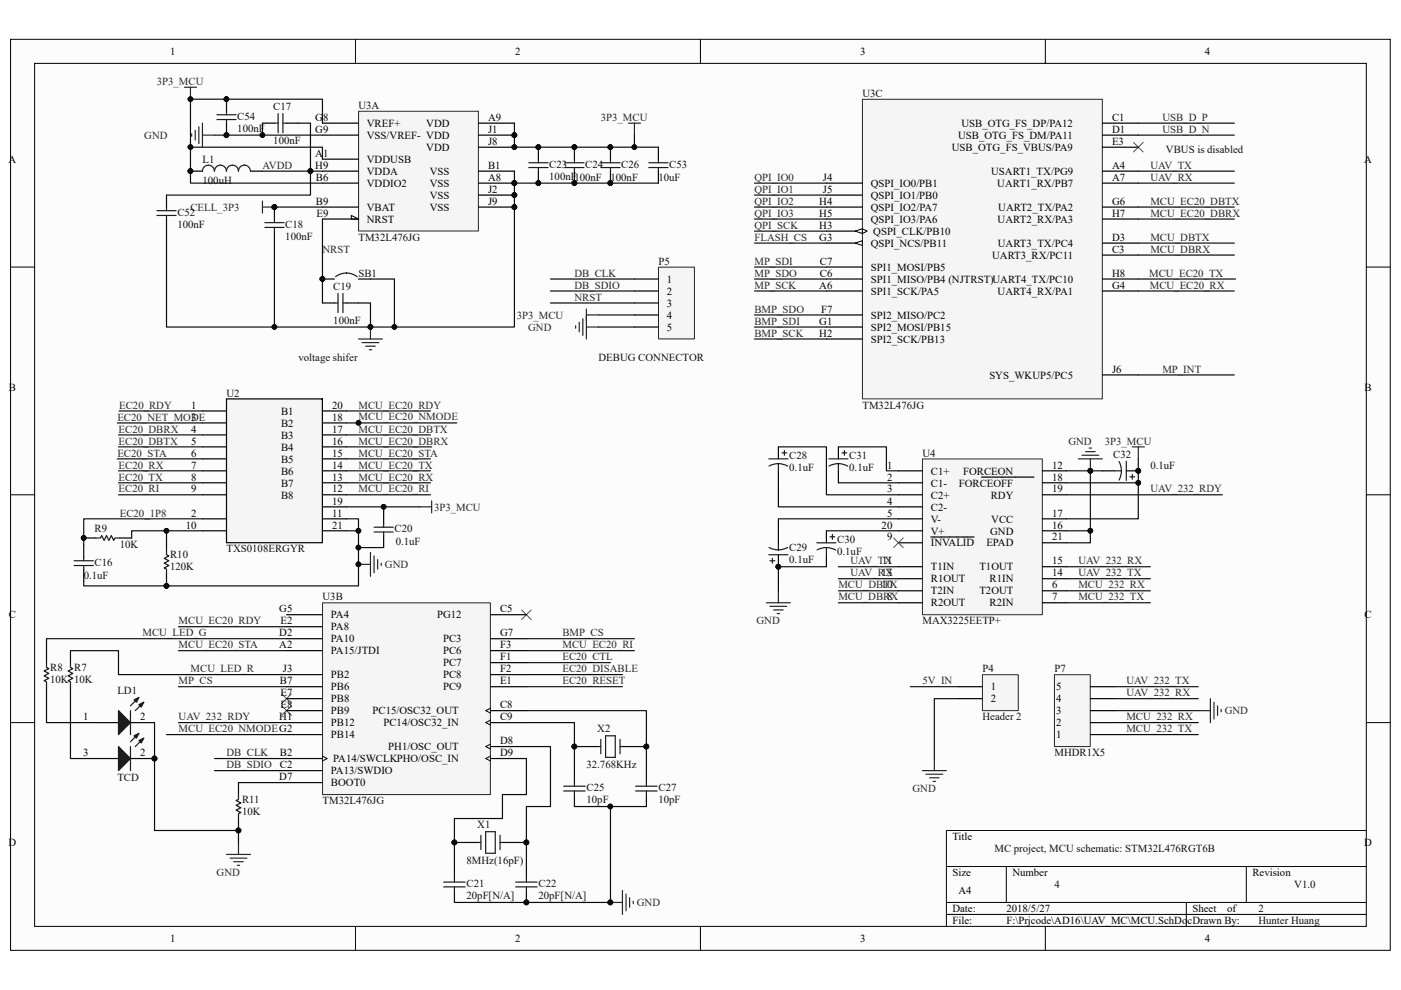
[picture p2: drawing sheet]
<svg xmlns="http://www.w3.org/2000/svg" width="297mm" height="210mm" viewBox="0 0 297 210" stroke-linecap="round" stroke-linejoin="round" font-family="sans-serif">
<path d="M2.3 8.4h292.5v193.2h-292.5z" fill="#fcfcfc"/>
<path d="M2.2 8.3h292.6v193.3h-292.6z" fill="none" stroke="#000" stroke-width=".21"/>
<path d="M7.4 13.5h282.3v183h-282.3z" fill="#fcfcfc"/>
<g fill="none" stroke="#000" stroke-width=".21">
<path d="M7.3 13.4h282.4v183.1h-282.4zM75.4 8.3v5.1M148.5 8.3v5.1M221.6 8.3v5.1M2.2 56.6h5.1M289.7 56.6h5.1M2.2 104.9h5.1M289.7 104.9h5.1M2.2 153.3h5.1M289.7 153.3h5.1M289.7 176.1h-89v20.4M75.4 196.5v5.1"/>
<path d="M148.5 196.5v5.1M200.7 183.8h89M200.7 191.4h89M200.7 194h89M213.4 183.8v7.6M221.6 196.5v5.1M251.5 191.4v5.1M264.2 183.8v7.6"/>
</g>
<g fill="none" stroke="#000" stroke-width=".25">
<path d="M40.4 36.3h2.5M53.1 36.3h2.5M55.6 26.1h2.6M60.7 26.1h2.6M58.2 43.9v2.6M58.2 49v2.6M68.4 59.2h2.5M76 59.2h2.5M68.4 64.3h2.5M73.5 64.3h2.5M17.8 114.1h2.5M17.8 115.6v2.6"/>
<path d="M25.4 114.1h2.5M35.3 114.1v2.5M17.8 120.7v2.6M35.3 121.7v2.6M121.8 158.3h5.1M132 158.3h5.1M50.6 166v2.5M50.6 173.6v2.5M96.3 178.7h5.1M106.5 178.7h5.1M121.8 163.4v2.6M121.8 168.5v2.6"/>
<path d="M137.1 163.4v2.6M137.1 168.5v2.6M96.3 183.8v2.5M96.3 188.9v2.5M111.6 183.8v2.5M111.6 188.9v2.5"/>
</g>
<g fill="none" stroke="#1c1c1c" stroke-width=".25">
<path d="M45.4 36.3a1.26 1.26 0 0 0-1.2-1.3 1.26 1.26 0 0 0-1.3 1.3M53.1 36.3a1.25 1.25 0 0 0-1.3-1.3 1.29 1.29 0 0 0-1.3 1.3 1.27 1.27 0 0 0-1.2-1.3 1.27 1.27 0 0 0-1.3 1.3 1.26 1.26 0 0 0-1.3-1.3 1.26 1.26 0 0 0-1.2 1.3M58.2 26.1h.8M59 24.1v4.1M60 24.1v4.1M60 26.1h.7M56.2 48.2h4M56.2 47.2h4M58.2 46.5v.7M58.2 48.2v.8M71.2 58.7l1.3-.7 1-.1 1.4 .3 .8 .5M70.9 64.3h.8"/>
<path d="M71.7 62.2v4.1M72.7 62.2v4.1M72.7 64.3h.8M15.7 118.9h4.1M15.7 120h4.1M17.8 118.2v.7M17.8 120v.7M20.3 114.1h1l.3-.5 .5 1 .5-1 .5 1 .5-1 .5 1 .3-.5h1M35.3 116.6v1.1l.5 .2-1 .5 1 .5-1 .5 1 .6-1 .5 .5 .2v1M126.9 158.3h.5M127.4 156.8v3.1M128.4 156.1h2v4.5h-2z"/>
<path d="M131.5 158.3h.5M131.5 156.8v3.1M50.6 168.5v1l-.5 .3 1 .5-1 .5 1 .5-1 .5 1 .5-.5 .3v1M101.4 178.7h.6M102 177.2v3M103 176.4h2v4.6h-2zM106 178.7h.5M106 177.2v3M119.5 167.8h4.6M119.5 166.8h4.6M121.8 166v.8M121.8 167.8v.7"/>
<path d="M134.8 167.8h4.5M134.8 166.8h4.5M137.1 166v.8M137.1 167.8v.7M94.1 188.1h4.5M94.1 187.1h4.5M96.3 186.3v.8M96.3 188.1v.8M109.3 188.1h4.6M109.3 187.1h4.6M111.6 186.3v.8M111.6 188.1v.8"/>
</g>
<g fill="#0e0e0e" stroke="#0e0e0e" stroke-width=".21">
<circle cx="111.6" cy="178.7" r=".49"/>
<circle cx="96.3" cy="178.7" r=".49"/>
<circle cx="129.4" cy="191.4" r=".49"/>
<circle cx="50.6" cy="176.1" r=".5"/>
<circle cx="17.7" cy="114.1" r=".49"/>
<circle cx="35.3" cy="124.3" r=".5"/>
<circle cx="76" cy="119.7" r=".5"/>
<circle cx="111.6" cy="191.4" r=".49"/>
<circle cx="78.5" cy="69.3" r=".5"/>
<circle cx="68.4" cy="59.2" r=".49"/>
<circle cx="137" cy="158.3" r=".5"/>
<circle cx="121.8" cy="158.3" r=".5"/>
<circle cx="58.2" cy="43.9" r=".49"/>
<circle cx="40.4" cy="36.3" r=".49"/>
<circle cx="40.4" cy="21" r=".49"/>
</g>
<g fill="none" stroke="#262626" stroke-width=".25">
<path d="M39.1 18.5h2.6M40.4 18.5v2.5M40.6 28.4v.5M41.4 27.6v2.1M42.2 26.9v3.6M42.9 26.1v5.1M42.9 28.7h2.6M133.2 26.1h2.6M134.5 26.1v2.6M55.6 43.9h2.6M55.6 42.7v2.5M76 71.9h5.1"/>
<path d="M76.8 72.7h3.5M77.5 73.4h2.1M78.3 74.2h.5M78.5 69.4v2.5M76 119.7h2.5M78.5 117.2v5M79.3 117.9v3.6M80.1 118.7v2M80.8 119.4v.6M50.6 178.7v2.5M48 181.2h5.1M48.8 182h3.5"/>
<path d="M49.5 182.8h2.1M50.3 183.5h.5M129.4 191.4h2.6M132 188.9v5.1M132.7 189.6v3.6M133.5 190.4v2M134.3 191.2v.5"/>
</g>
<path d="M240.3 30.2l2.1 2M242.4 30.2l-2.1 2M59.7 147.2l2.1 2M59.7 149.7l2.1 2M61.8 147.2l-2.1 2M61.8 149.7l-2.1 2" fill="none" stroke="#4c4c4c" stroke-width=".21"/>
<path d="M195.6 97.4h25.4v33h-25.4z" fill="#f5f5f5"/>
<path d="M195.6 97.3h25.4v33.1h-25.4z" fill="none" stroke="#262626" stroke-width=".21"/>
<g fill="none" stroke="#000" stroke-width=".25">
<path d="M165 94.8v2.5M165 99.9v2.5M177.8 94.8v2.5M177.8 99.9v2.5M190.5 99.9h5.1M221 99.9h5.1M233.7 99.9h2.6M238.8 99.9h2.5M81.3 108.5v2.6M81.3 113.6v2.5M165 112.6v2.5M165 117.7v2.5"/>
<path d="M175.2 112.6v2.5M175.2 117.7v2.5M190.5 102.4h5.1M190.5 104.9h5.1M190.5 107.5h5.1M190.5 110h5.1M190.5 115.1h5.1M190.5 112.6h5.1M197.3 113.9h6.9M204.3 113.9h2.2M208.1 101.2h1.1M209.3 101.2h1.5"/>
<path d="M210.9 101.2h2.9M213.9 101.2h2.9M216.9 101.2h1.1M218.1 101.2h1.1M221 102.4h5.1M221 104.9h5.1M221 110h5.1M221 115.1h5.1M221 112.6h5.1M9.9 138v2.5M14.9 138v2.5M190.5 125.3h5.1"/>
<path d="M190.5 127.8h5.1M190.5 120.2h5.1M190.5 122.7h5.1M221 125.3h5.1M221 127.8h5.1M221 120.2h5.1M221 122.7h5.1M9.9 145.6v2.6M14.9 145.6v2.6"/>
</g>
<g fill="none" stroke="#1c1c1c" stroke-width=".25">
<path d="M163 97.3h4.1M163 98.8l1.2-.4 .9-.1 1.2 .2 .7 .4M165 98.3v1.6M165.8 96.1h1M166.3 95.5v1.1M175.7 97.3h4.1M175.8 98.8l1.1-.4 .9-.1 1.2 .2 .7 .4M177.8 98.3v1.6M178.5 96.1h1M179 95.5v1.1M236.3 99.9h1.5M237.3 97.9l.3 .7 .2 1.3-.1 .8-.4 1.1"/>
<path d="M238.8 97.8v4.1M79.3 111.8h4.1M79.3 112.8h4.1M81.3 111.1v.7M81.3 112.8v.8M163 117.7h4.1M163.1 116.1l.7 .3 1.2 .2 .9-.1 1.1-.4M163.3 118.9h1M163.8 118.4v1M165 115.1v1.5M173.2 115.1h4M173.2 116.6l1.2-.4 .8-.1 1.2 .2 .8 .4"/>
<path d="M175.2 116.1v1.6M176 113.9h1M176.5 113.3v1.1M239.6 101.1h1M240.1 100.6v1M9.9 140.5v1.1l.5 .2-1 .5 1 .5-1 .5 1 .6-1 .5 .5 .2v1M14.9 140.5v1.1l.5 .2-1 .5 1 .5-1 .5 1 .6-1 .5 .5 .2v1"/>
</g>
<g fill="#0e0e0e" stroke="#0e0e0e" stroke-width=".21">
<circle cx="165" cy="120.2" r=".5"/>
<circle cx="231.2" cy="99.9" r=".5"/>
<circle cx="241.3" cy="99.9" r=".49"/>
</g>
<g fill="none" stroke="#262626" stroke-width=".25">
<path d="M228.6 97.3h5.1M229.4 96.6h3.6M230.2 95.8h2M230.9 95h.5M231.2 97.3v2.6M240.1 94.8h2.5M241.3 94.8v2.5M89 107.5h2.5M91.5 106.2v2.6M162.5 127.8h5.1M163.3 128.6h3.5M164 129.4h2"/>
<path d="M164.8 130.1h.5M165 125.3v2.5"/>
</g>
<path d="M189.5 114.1l2 2M191.5 114.1l-2 2" fill="none" stroke="#4c4c4c" stroke-width=".21"/>
<path d="M139.6 56.7h7.6v15.2h-7.6z" fill="#f5f5f5"/>
<path d="M139.6 56.7h7.6v15.2h-7.6z" fill="none" stroke="#262626" stroke-width=".21"/>
<g fill="none" stroke="#000" stroke-width=".25">
<path d="M114.1 31.2v2.6M114.1 36.3v2.5M121.8 31.2v2.6M121.8 36.3v2.5M129.4 31.2v2.6M129.4 36.3v2.5M139.6 31.2v2.6M139.6 36.3v2.5M35.3 41.4v2.5M35.3 46.5v2.5M134.5 59.2h5.1M134.5 61.7h5.1"/>
<path d="M134.5 64.3h5.1M134.5 66.8h5.1M134.5 69.4h5.1"/>
</g>
<path d="M122 69.1v.5M122.8 68.3v2.1M123.6 67.6v3.5M124.3 65.5v2.6M124.3 69.4h2.6M126.9 66.8h-2.6v5.1" fill="none" stroke="#262626" stroke-width=".25"/>
<g fill="#0e0e0e" stroke="#0e0e0e" stroke-width=".21">
<circle cx="114.1" cy="31.2" r=".49"/>
<circle cx="114.1" cy="38.8" r=".49"/>
<circle cx="121.8" cy="38.8" r=".5"/>
<circle cx="121.8" cy="31.2" r=".5"/>
<circle cx="129.4" cy="38.8" r=".49"/>
<circle cx="129.4" cy="31.2" r=".49"/>
</g>
<g fill="none" stroke="#1c1c1c" stroke-width=".25">
<path d="M112.1 35.5h4.1M112.1 34.5h4.1M114.1 33.8v.7M114.1 35.5v.8M119.8 35.5h4M119.8 34.5h4M121.8 33.8v.7M121.8 35.5v.8M127.4 35.5h4.1M127.4 34.5h4.1M129.4 33.8v.7M129.4 35.5v.8"/>
<path d="M137.6 35.5h4M137.6 34.5h4M139.6 33.8v.7M139.6 35.5v.8M33.3 44.7h4M33.3 45.7h4M35.3 43.9v.8M35.3 45.7v.8"/>
</g>
<path d="M110.6 129.4l2 2M112.6 129.4l-2 2" fill="none" stroke="#4c4c4c" stroke-width=".21"/>
<path d="M223.6 143.1h7.6v15.2h-7.6z" fill="#f5f5f5"/>
<path d="M223.6 143.1h7.6v15.2h-7.6z" fill="none" stroke="#262626" stroke-width=".21"/>
<g fill="none" stroke="#000" stroke-width=".25">
<path d="M42.9 87.2h5.1M42.9 89.7h5.1M42.9 92.2h5.1M42.9 94.8h5.1M42.9 97.3h5.1M42.9 99.9h5.1M42.9 110h5.1M42.9 102.4h5.1M42.9 104.9h5.1M42.9 112.6h5.1M68.4 110h5.1M68.4 112.6h5.1"/>
<path d="M68.4 107.5h5.1M231.2 155.8h5.1M231.2 153.3h5.1M231.2 150.7h5.1M231.2 148.2h5.1M231.2 145.6h5.1"/>
</g>
<path d="M254.1 150.7h2.5M256.6 148.2v5.1M257.4 148.9v3.6M258.1 149.7v2M258.9 150.5v.5M195.6 163.4h5.1M196.3 164.2h3.6M197.1 165h2M197.8 165.7h.5M198.1 160.9v2.5" fill="none" stroke="#262626" stroke-width=".25"/>
<path d="M48 84.6v30.5h20.3v-30.5z" fill-rule="evenodd" fill="#f5f5f5" stroke="#000" stroke-width=".25"/>
<path d="M48 21v2.6M48 26.1v2.6M68.4 99.9h5.1M68.4 97.3h5.1M68.4 94.8h5.1M68.4 92.2h5.1M68.4 87.2h5.1M68.4 89.7h5.1M68.4 104.9h5.1M68.4 102.4h5.1M20 153.3h5.1M27.7 153.3h5.1" fill="none" stroke="#000" stroke-width=".25"/>
<g fill="#0e0e0e" stroke="#0e0e0e" stroke-width=".21">
<circle cx="48" cy="21" r=".5"/>
<circle cx="48" cy="28.7" r=".5"/>
</g>
<path d="M46 25.4h4.1M46 24.3h4.1M48 23.6v.7M48 25.4v.7" fill="none" stroke="#1c1c1c" stroke-width=".25"/>
<path d="M25.1 150.7l2.6 2.6-2.6 2.5z" fill="#1c1c1c"/>
<path d="M25.1 150.7l2.6 2.6-2.6 2.5zM29.4 147.9l-1.7 1.8M30.5 148.9l-1.8 1.8" fill="none" stroke="#1c1c1c" stroke-width=".25"/>
<path d="M29.4 149.5l1.1-.6-.6 1.1z" fill="#1c1c1c"/>
<path d="M29.4 149.5l1.1-.6-.6 1.1z" fill="none" stroke="#1c1c1c" stroke-width=".25"/>
<path d="M28.4 148.4l1-.5-.5 1z" fill="#1c1c1c"/>
<path d="M27.7 150.7v5.1M28.4 148.4l1-.5-.5 1z" fill="none" stroke="#1c1c1c" stroke-width=".25"/>
<path d="M20 160.9h5.1M27.7 160.9h5.1" fill="none" stroke="#000" stroke-width=".25"/>
<circle cx="32.7" cy="160.9" r=".5" fill="#0e0e0e" stroke="#0e0e0e" stroke-width=".21"/>
<path d="M25.1 158.3l2.6 2.6-2.6 2.5z" fill="#1c1c1c"/>
<path d="M25.1 158.3l2.6 2.6-2.6 2.5zM29.4 155.6l-1.7 1.7M30.5 156.6l-1.8 1.7" fill="none" stroke="#1c1c1c" stroke-width=".25"/>
<path d="M29.4 157.1l1.1-.5-.6 1z" fill="#1c1c1c"/>
<path d="M29.4 157.1l1.1-.5-.6 1z" fill="none" stroke="#1c1c1c" stroke-width=".25"/>
<path d="M28.4 156.1l1-.5-.5 1z" fill="#1c1c1c"/>
<path d="M27.7 158.3v5.1M28.4 156.1l1-.5-.5 1z" fill="none" stroke="#1c1c1c" stroke-width=".25"/>
<circle cx="32.7" cy="160.9" r=".5" fill="#0e0e0e" stroke="#0e0e0e" stroke-width=".21"/>
<path d="M208.3 143.1h7.6v7.6h-7.6z" fill="#f5f5f5"/>
<path d="M208.3 143.1h7.6v7.6h-7.6z" fill="none" stroke="#262626" stroke-width=".21"/>
<path d="M203.2 145.6h5.1M203.2 148.2h5.1" fill="none" stroke="#000" stroke-width=".25"/>
<path d="M68.4 127.9h35.6v40.6h-35.6z" fill="#f5f5f5"/>
<path d="M68.4 127.9h35.6v40.6h-35.6z" fill="none" stroke="#262626" stroke-width=".21"/>
<g fill="none" stroke="#000" stroke-width=".25">
<path d="M60.7 138h7.7M60.7 130.4h7.7M60.7 135.5h7.7M60.7 132.9h7.7M104 138h7.6M104 130.4h7.6M104 135.5h7.6M60.7 155.8h7.7M60.7 153.3h7.7M60.7 143.1h7.7M60.7 150.7h7.7M60.7 148.2h7.7"/>
<path d="M60.7 145.6h7.7M104 153.3h7.6M104 143.1h7.6M104 150.7h7.6M104 158.3h7.6M104 140.5h7.6M104 145.6h7.6M60.7 160.9h7.7M60.7 163.4h7.7M60.7 166h7.7M104 160.9h7.6"/>
</g>
<path d="M104 150.2l-1 .5 1 .5M104 152.8l-1 .5 1 .5M104 157.8l-1 .5 1 .6M68.4 160.4l1 .5-1 .5M104 160.4l-1 .5 1 .5" fill="none" stroke="#000" stroke-width=".21"/>
<path d="M182.9 21.1h50.8v63.5h-50.8z" fill="#f5f5f5"/>
<path d="M182.9 21.1h50.8v63.5h-50.8z" fill="none" stroke="#262626" stroke-width=".21"/>
<path d="M175.2 38.8h7.6M175.2 41.4h7.6M175.2 43.9h7.6M175.2 46.5h7.6M175.2 49h7.6" fill="none" stroke="#000" stroke-width=".25"/>
<path d="M182.8 48.5l1.1 .5-1.1 .5" fill="none" stroke="#000" stroke-width=".21"/>
<path d="M181.3 49l1.5-.5v1z" fill="#fcfcfc"/>
<path d="M181.3 49l1.5-.5v1z" fill="none" stroke="#000" stroke-width=".21"/>
<path d="M175.2 51.6h7.6" fill="none" stroke="#000" stroke-width=".25"/>
<path d="M181.3 51.6l1.5-.5v1z" fill="#fcfcfc"/>
<path d="M181.3 51.6l1.5-.5v1z" fill="none" stroke="#000" stroke-width=".21"/>
<g fill="none" stroke="#000" stroke-width=".25">
<path d="M233.7 36.3h7.6M233.7 38.8h7.6M233.7 26.1h7.6M233.7 28.7h7.6M233.7 31.2h7.6M175.2 59.2h7.6M175.2 56.6h7.6M233.7 59.2h7.6M233.7 46.5h7.6M233.7 43.9h7.6M233.7 54.1h7.6M233.7 51.6h7.6"/>
<path d="M175.2 66.8h7.6M175.2 69.4h7.6M175.2 71.9h7.6M175.2 61.7h7.6M233.7 79.5h7.6M233.7 61.7h7.6"/>
</g>
<path d="M76 23.6h25.4v25.4h-25.4z" fill="#f5f5f5"/>
<path d="M76 23.6h25.4v25.4h-25.4z" fill="none" stroke="#262626" stroke-width=".21"/>
<g fill="none" stroke="#000" stroke-width=".25">
<path d="M68.4 26.1h7.6M68.4 33.8h7.6M68.4 38.8h7.6M68.4 36.3h7.6M68.4 28.7h7.6M101.4 26.1h7.7M101.4 38.8h7.7M101.4 36.3h7.7M101.4 28.7h7.7M101.4 31.2h7.7M68.4 43.9h7.6M68.4 46.5h7.6"/>
<path d="M101.4 43.9h7.7M101.4 41.4h7.7"/>
</g>
<g fill="#0e0e0e" stroke="#0e0e0e" stroke-width=".21">
<circle cx="109.1" cy="38.8" r=".5"/>
<circle cx="109.1" cy="28.7" r=".5"/>
<circle cx="109.1" cy="41.4" r=".5"/>
<circle cx="109.1" cy="31.2" r=".5"/>
<circle cx="109.1" cy="43.9" r=".5"/>
<circle cx="68.4" cy="59.2" r=".49"/>
<circle cx="58.2" cy="43.9" r=".49"/>
<circle cx="111.6" cy="191.4" r=".49"/>
<circle cx="129.4" cy="191.4" r=".49"/>
<circle cx="96.3" cy="178.7" r=".49"/>
<circle cx="111.6" cy="178.7" r=".49"/>
<circle cx="121.8" cy="158.3" r=".5"/>
<circle cx="137" cy="158.3" r=".5"/>
<circle cx="129.4" cy="171.1" r=".49"/>
<circle cx="58.2" cy="69.3" r=".49"/>
<circle cx="78.5" cy="69.3" r=".5"/>
<circle cx="114.1" cy="31.2" r=".49"/>
<circle cx="121.8" cy="31.2" r=".5"/>
<circle cx="129.4" cy="31.2" r=".49"/>
<circle cx="134.5" cy="31.2" r=".5"/>
<circle cx="65.8" cy="36.3" r=".5"/>
<circle cx="55.6" cy="28.7" r=".49"/>
<circle cx="48" cy="28.7" r=".5"/>
<circle cx="83.6" cy="69.3" r=".49"/>
<circle cx="40.4" cy="31.2" r=".49"/>
<circle cx="48" cy="21" r=".5"/>
<circle cx="40.4" cy="21" r=".49"/>
<circle cx="40.4" cy="36.3" r=".49"/>
<circle cx="165" cy="120.2" r=".5"/>
<circle cx="241.3" cy="102.4" r=".49"/>
<circle cx="241.3" cy="99.9" r=".49"/>
<circle cx="231.2" cy="99.9" r=".5"/>
<circle cx="231.2" cy="112.6" r=".5"/>
<circle cx="50.6" cy="176.1" r=".5"/>
<circle cx="32.7" cy="160.9" r=".5"/>
<circle cx="114.1" cy="38.8" r=".49"/>
<circle cx="121.8" cy="38.8" r=".5"/>
<circle cx="129.4" cy="38.8" r=".49"/>
<circle cx="17.7" cy="114.1" r=".49"/>
<circle cx="76" cy="112.6" r=".5"/>
<circle cx="76" cy="116.1" r=".5"/>
<circle cx="76" cy="119.7" r=".5"/>
<circle cx="35.3" cy="124.3" r=".5"/>
<circle cx="35.3" cy="112.6" r=".5"/>
<circle cx="81.3" cy="107.5" r=".49"/>
<circle cx="76" cy="89.7" r=".5"/>
</g>
<path d="M74.5 45.7l1.5 .8h-1.5z" fill="none" stroke="#000" stroke-width=".21"/>
<g fill="none" stroke="#0e0e0e" stroke-width=".25">
<path d="M40.4 31.2h28v2.6M45.5 28.7h22.9M55.6 36.3h12.8M55.6 26.1v2.6M63.3 26.1h2.5v15.3h-30.5M68.4 26.1v-5.1h-28v17.8h28M109.1 26.1v5.1h25.4v-2.5M109.1 36.3v33.1h-30.6M109.1 38.8h30.5M134.5 31.2h5.1M160 38.8h15.2M241.3 28.7h20.4"/>
<path d="M241.3 26.1h20.4M241.3 38.8h20.4M241.3 36.3h20.4M35.3 49v20.4h22.9M58.2 51.6v17.8h20.3v-5.1h-2.5M58.2 43.9h10.2M68.4 46.5v17.8M78.5 59.2h5.1v10.2M116.7 59.2h17.8M160 41.4h15.2M160 43.9h15.2M160 46.5h15.2"/>
<path d="M160 49h15.2M160 51.6h15.2M160 56.6h15.2M160 59.2h15.2M241.3 43.9h20.4M241.3 46.5h20.4M241.3 51.6h20.4M241.3 54.1h20.4M241.3 59.2h20.7M116.7 61.7h17.8M116.7 64.3h17.8M126.9 66.8h7.6"/>
<path d="M126.9 69.4h7.6M160 61.7h15.2M160 66.8h15.2M160 69.4h15.2M160 71.9h15.2M241.3 79.5h20.4M241.3 61.7h20.4M24.9 97.3h18M24.9 89.7h18M25.1 99.9h17.8M25.1 94.8h17.8M25.1 92.2h17.8"/>
<path d="M25.2 87.2h17.7M73.5 89.7h23.4M73.5 99.9h17.8M73.5 94.8h18M73.5 87.2h17.8M73.5 97.3h17.8M73.5 92.2h17.8M165 94.8h10.2v10.1h15.3M177.8 94.8h10.1v5.1h2.6M226.1 99.9h5.1v15.2h-5.1M231.2 99.9h2.5M241.3 97.3v12.7h-15.2"/>
<path d="M25.1 104.9h17.8M25.1 102.4h17.8M35.3 112.6v1.5M42.9 112.6h-15v1.5M42.9 110h-25.1v5.6M73.5 107.5h7.8v1M73.5 110h2.5v14.3h-58.2v-1M73.5 104.9h17.8M73.5 102.4h17.8M73.5 112.6h2.5M76 116.1h5.3M81.3 107.5h7.7"/>
<path d="M165 102.4v5.1h25.5M175.2 112.6h15.3M177.8 102.4h12.7M190.5 110h-25.5v2.6M226.1 104.9h33.1M226.1 102.4h15.2M226.1 112.6h5.1M14.9 138h10.2v5.1h35.6M37.8 138h22.9M37.8 132.9h22.9M60.7 135.5h-50.8v2.5M111.6 138h22.9"/>
<path d="M111.6 135.5h22.9M175.2 120.2h-10.2v5.1M177.8 120.2h12.7M177.8 122.7h12.7M177.8 125.3h12.7M177.8 127.8h12.7M226.1 120.2h17.8M226.1 122.7h17.8M226.1 125.3h17.8M226.1 127.8h17.8M9.9 148.2v5.1h10.1M14.9 148.2v12.7h5.1"/>
<path d="M32.8 153.3v22.8h17.8v2.6M35.3 155.8h25.4M37.8 145.6h22.9M37.8 153.3h22.9M111.6 145.6h20.4M111.6 143.1h20.4M111.6 140.5h17.8M111.6 158.3h5.1v12.8h-5.1v12.7M111.6 153.3h10.2v10.1M111.6 150.7h25.5v12.7M193 145.6h10.2M203.2 148.2h-5.1v12.7"/>
<path d="M236.3 145.6h17.8M236.3 153.3h17.8M236.3 148.2h17.8M236.3 150.7h17.8M236.3 155.8h17.8M45.5 160.9h15.2M45.5 163.4h15.2M50.6 166h10.1M111.6 160.9v7.6h-5.1v5.1h-10.2v10.2M121.8 171.1h15.3M129.4 171.1v20.3h-33.1"/>
</g>
<g font-size="2.3">
<text x="36.1" y="11.7">1</text>
<text x="109.2" y="11.7">2</text>
<text x="182.3" y="11.7">3</text>
<text x="255.5" y="11.7">4</text>
<text x="66.8" y="25.6">G8</text>
<text x="66.8" y="28.2">G9</text>
<text x="77.8" y="26.9">VREF+</text>
<text x="77.8" y="29.5">VSS/VREF- VDD</text>
<text x="90.4" y="26.9">VDD</text>
<text x="103.5" y="25.6">A9</text>
<text x="103.5" y="28.2">J1</text>
<text x="203.2" y="29.5">USB_OTG_FS_DM/PA11</text>
<text x="203.8" y="26.9">USB_OTG_FS_DP/PA12</text>
<text x="235.8" y="25.6">C1</text>
<text x="235.8" y="28.2">D1</text>
<text x="1.8" y="34.5">A</text>
<text x="66.8" y="33.3">A1</text>
<text x="66.8" y="35.8">H9</text>
<text x="77.8" y="34.5">VDDUSB</text>
<text x="90.4" y="32">VDD</text>
<text x="103.5" y="30.7">J8</text>
<text x="103.5" y="35.8">B1</text>
<text x="201.8" y="32">USB_OTG_FS_VBUS/PA9</text>
<text x="235.8" y="30.7">E3</text>
<text x="235.8" y="35.8">A4</text>
<text x="289.2" y="34.5">A</text>
<text x="67" y="38.4">B6</text>
<text x="77.8" y="39.6">VDDIO2</text>
<text x="77.8" y="37.1">VDDA</text>
<text x="91.1" y="39.6">VSS</text>
<text x="91.1" y="37.1">VSS</text>
<text x="103.5" y="38.4">A8</text>
<text x="103.5" y="40.9">J2</text>
<text x="174.5" y="38.4">J4</text>
<text x="174.5" y="40.9">J5</text>
<text x="184.6" y="39.6">QSPI_IO0/PB1</text>
<text x="210.1" y="37.1">USART1_TX/PG9</text>
<text x="211.4" y="39.6">UART1_RX/PB7</text>
<text x="235.8" y="38.4">A7</text>
<text x="67" y="43.4">B9</text>
<text x="67.1" y="46">E9</text>
<text x="77.8" y="44.7">VBAT</text>
<text x="77.8" y="47.2">NRST</text>
<text x="91.1" y="42.2">VSS</text>
<text x="91.1" y="44.7">VSS</text>
<text x="103.5" y="43.4">J9</text>
<text x="173.7" y="43.4">H4</text>
<text x="173.7" y="46">H5</text>
<text x="184.6" y="42.2">QSPI_IO1/PB0</text>
<text x="184.6" y="44.7">QSPI_IO2/PA7</text>
<text x="184.6" y="47.2">QSPI_IO3/PA6</text>
<text x="211.5" y="47.2">UART2_RX/PA3</text>
<text x="211.6" y="44.7">UART2_TX/PA2</text>
<text x="235.8" y="43.4">G6</text>
<text x="235.8" y="46">H7</text>
<text x="173.7" y="51.1">G3</text>
<text x="173.7" y="48.5">H3</text>
<text x="184.6" y="52.3">QSPI_NCS/PB11</text>
<text x="185.1" y="49.8">QSPI_CLK/PB10</text>
<text x="211.6" y="52.3">UART3_TX/PC4</text>
<text x="235.8" y="51.1">D3</text>
<text x="235.8" y="53.6">C3</text>
<text x="141.4" y="60">1</text>
<text x="173.8" y="58.7">C6</text>
<text x="173.8" y="56.2">C7</text>
<text x="184.6" y="60">SPI1_MISO/PB4 (NJTRST)UART4_TX/PC10</text>
<text x="184.6" y="57.4">SPI1_MOSI/PB5</text>
<text x="210.4" y="54.9">UART3_RX/PC11</text>
<text x="235.8" y="58.7">H8</text>
<text x="141.4" y="62.5">2</text>
<text x="141.4" y="65">3</text>
<text x="173.7" y="61.2">A6</text>
<text x="184.6" y="62.5">SPI1_SCK/PA5</text>
<text x="211.5" y="62.5">UART4_RX/PA1</text>
<text x="235.8" y="61.2">G4</text>
<text x="141.4" y="67.6">4</text>
<text x="141.4" y="70.1">5</text>
<text x="173.7" y="68.9">G1</text>
<text x="173.7" y="71.4">H2</text>
<text x="174.1" y="66.3">F7</text>
<text x="184.6" y="67.6">SPI2_MISO/PC2</text>
<text x="184.6" y="70.1">SPI2_MOSI/PB15</text>
<text x="184.6" y="72.7">SPI2_SCK/PB13</text>
<text x="1.9" y="82.8">B</text>
<text x="209.8" y="80.3">SYS_WKUP5/PC5</text>
<text x="235.8" y="79">J6</text>
<text x="289.3" y="82.8">B</text>
<text x="40.5" y="86.7">1</text>
<text x="40.5" y="89.2">3</text>
<text x="59.6" y="87.9">B1</text>
<text x="70.4" y="86.7">20</text>
<text x="70.4" y="89.2">18</text>
<text x="40.5" y="91.8">4</text>
<text x="40.5" y="94.3">5</text>
<text x="59.6" y="95.6">B4</text>
<text x="59.6" y="93">B3</text>
<text x="59.6" y="90.5">B2</text>
<text x="70.4" y="94.3">16</text>
<text x="70.4" y="91.8">17</text>
<text x="40.5" y="96.8">6</text>
<text x="40.5" y="99.4">7</text>
<text x="40.5" y="101.9">8</text>
<text x="59.6" y="100.6">B6</text>
<text x="59.6" y="98.1">B5</text>
<text x="70.4" y="101.9">13</text>
<text x="70.4" y="99.4">14</text>
<text x="70.4" y="96.8">15</text>
<text x="188.1" y="99.4">1</text>
<text x="188.1" y="101.9">2</text>
<text x="197.4" y="100.6">C1+</text>
<text x="204.2" y="100.6">FORCEON</text>
<text x="223.1" y="99.4">12</text>
<text x="223.1" y="101.9">18</text>
<text x="40.5" y="104.5">9</text>
<text x="59.6" y="105.7">B8</text>
<text x="59.6" y="103.2">B7</text>
<text x="70.4" y="107">19</text>
<text x="70.4" y="104.5">12</text>
<text x="188.1" y="104.5">3</text>
<text x="188.1" y="107">4</text>
<text x="197.4" y="103.2">C1-</text>
<text x="197.4" y="105.7">C2+</text>
<text x="203.3" y="103.2">FORCEOFF</text>
<text x="210.1" y="105.7">RDY</text>
<text x="223.1" y="104.5">19</text>
<text x="39.4" y="112.1">10</text>
<text x="40.5" y="109.6">2</text>
<text x="70.4" y="112.1">21</text>
<text x="70.4" y="109.6">11</text>
<text x="186.9" y="112.1">20</text>
<text x="188.1" y="109.6">5</text>
<text x="197.4" y="108.3">C2-</text>
<text x="197.4" y="110.8">V-</text>
<text x="197.4" y="113.4">V+</text>
<text x="209.9" y="113.4">GND</text>
<text x="210.2" y="110.8">VCC</text>
<text x="223.1" y="109.6">17</text>
<text x="223.1" y="112.1">16</text>
<text x="187" y="119.7">11</text>
<text x="188.1" y="114.6">9</text>
<text x="197.4" y="115.9">INVALID</text>
<text x="209.1" y="115.9">EPAD</text>
<text x="223.1" y="119.7">15</text>
<text x="223.1" y="114.6">21</text>
<text x="186.9" y="124.8">10</text>
<text x="186.9" y="122.3">13</text>
<text x="197.4" y="121">T1IN</text>
<text x="197.4" y="123.5">R1OUT</text>
<text x="207.6" y="121">T1OUT</text>
<text x="209.8" y="123.5">R1IN</text>
<text x="223.1" y="124.8">6</text>
<text x="223.1" y="122.3">14</text>
<text x="1.9" y="131.2">C</text>
<text x="59.2" y="129.9">G5</text>
<text x="70.2" y="131.2">PA4</text>
<text x="92.7" y="131.2">PG12</text>
<text x="106" y="129.9">C5</text>
<text x="188.1" y="127.4">8</text>
<text x="197.4" y="128.6">R2OUT</text>
<text x="197.4" y="126.1">T2IN</text>
<text x="207.6" y="126.1">T2OUT</text>
<text x="209.8" y="128.6">R2IN</text>
<text x="223.1" y="127.4">7</text>
<text x="289.3" y="131.2">C</text>
<text x="59.2" y="137.5">A2</text>
<text x="59.2" y="135">D2</text>
<text x="59.5" y="132.4">E2</text>
<text x="70.2" y="136.2">PA10</text>
<text x="70.2" y="133.7">PA8</text>
<text x="93.9" y="136.2">PC3</text>
<text x="106" y="137.5">F3</text>
<text x="106" y="135">G7</text>
<text x="60" y="142.6">J3</text>
<text x="70.2" y="138.8">PA15/JTDI</text>
<text x="70.2" y="143.9">PB2</text>
<text x="93.9" y="138.8">PC6</text>
<text x="93.9" y="143.9">PC8</text>
<text x="93.9" y="141.3">PC7</text>
<text x="106" y="142.6">F2</text>
<text x="106" y="140.1">F1</text>
<text x="59.3" y="145.2">B7</text>
<text x="59.5" y="147.7">E7</text>
<text x="70.2" y="149">PB8</text>
<text x="70.2" y="146.4">PB6</text>
<text x="93.9" y="146.4">PC9</text>
<text x="106" y="145.2">E1</text>
<text x="210.1" y="146.4">1</text>
<text x="210.1" y="149">2</text>
<text x="223.9" y="149">4</text>
<text x="223.9" y="146.4">5</text>
<text x="17.6" y="152.8">1</text>
<text x="29.7" y="152.8">2</text>
<text x="59.2" y="152.8">H1</text>
<text x="59.5" y="150.2">E8</text>
<text x="70.2" y="154.1">PB12</text>
<text x="70.2" y="151.5">PB9</text>
<text x="79" y="151.5">PC15/OSC32_OUT</text>
<text x="81.3" y="154.1">PC14/OSC32_IN</text>
<text x="106" y="150.2">C8</text>
<text x="106" y="152.8">C9</text>
<text x="223.9" y="154.1">2</text>
<text x="223.9" y="151.5">3</text>
<text x="17.6" y="160.4">3</text>
<text x="29.7" y="160.4">2</text>
<text x="59.3" y="160.4">B2</text>
<text x="70.2" y="156.6">PB14</text>
<text x="70.7" y="161.7">PA14/SWCLKPHO/OSC_IN</text>
<text x="82.3" y="159.1">PH1/OSC_OUT</text>
<text x="106" y="157.9">D8</text>
<text x="106" y="160.4">D9</text>
<text x="223.9" y="156.6">1</text>
<text x="59.2" y="165.5">D7</text>
<text x="59.3" y="163">C2</text>
<text x="70.2" y="164.2">PA13/SWDIO</text>
<text x="70.2" y="166.8">BOOT0</text>
<text x="1.8" y="179.5">D</text>
<text x="201.9" y="178.2">Title</text>
<text x="289.2" y="179.5">D</text>
<text x="201.9" y="185.8">Size</text>
<text x="214.6" y="185.8">Number</text>
<text x="265.5" y="185.8">Revision</text>
<text x="203.2" y="189.7">A4</text>
<text x="201.9" y="193.5">Date:</text>
<text x="201.9" y="196">File:</text>
<text x="213.4" y="193.5">2018/5/27</text>
<text x="213.4" y="196">F:\Prjcode\AD16\UAV_MC\MCU.SchDocDrawn By:</text>
<text x="252.8" y="193.5">Sheet</text>
<text x="260.2" y="193.5">of</text>
<text x="36.1" y="199.8">1</text>
<text x="109.2" y="199.8">2</text>
<text x="182.3" y="199.8">3</text>
<text x="255.5" y="199.8">4</text>
</g>
<g font-size="2.3" fill="#262626">
<text x="33.2" y="18">3P3_MCU</text>
<text x="30.6" y="29.5">GND</text>
<text x="127.4" y="25.6">3P3_MCU</text>
<text x="246.4" y="25.6">USB_D_P</text>
<text x="246.4" y="28.2">USB_D_N</text>
<text x="55.7" y="35.8">AVDD</text>
<text x="243.9" y="35.8">UAV_TX</text>
<text x="160" y="40.9">QPI_IO1</text>
<text x="160" y="38.4">QPI_IO0</text>
<text x="243.9" y="38.4">UAV_RX</text>
<text x="40.4" y="44.7">CELL_3P3</text>
<text x="160" y="43.4">QPI_IO2</text>
<text x="160" y="46">QPI_IO3</text>
<text x="243.9" y="43.4">MCU_EC20_DBTX</text>
<text x="243.9" y="46">MCU_EC20_DBRX</text>
<text x="68.4" y="53.6">NRST</text>
<text x="160" y="51.1">FLASH_CS</text>
<text x="160" y="48.5">QPI_SCK</text>
<text x="243.9" y="51.1">MCU_DBTX</text>
<text x="243.9" y="53.6">MCU_DBRX</text>
<text x="121.8" y="58.7">DB_CLK</text>
<text x="160" y="56.2">MP_SDI</text>
<text x="160" y="58.7">MP_SDO</text>
<text x="243.6" y="58.7">MCU_EC20_TX</text>
<text x="121.8" y="61.2">DB_SDIO</text>
<text x="121.8" y="63.8">NRST</text>
<text x="160" y="61.2">MP_SCK</text>
<text x="243.8" y="61.2">MCU_EC20_RX</text>
<text x="109.6" y="67.6">3P3_MCU</text>
<text x="112" y="70.1">GND</text>
<text x="160" y="68.9">BMP_SDI</text>
<text x="160" y="71.4">BMP_SCK</text>
<text x="160" y="66.3">BMP_SDO</text>
<text x="246.4" y="79">MP_INT</text>
<text x="24.9" y="89.2">EC20_NET_MODE</text>
<text x="25.3" y="86.7">EC20_RDY</text>
<text x="76" y="86.7">MCU_EC20_RDY</text>
<text x="76" y="89.2">MCU_EC20_NMODE</text>
<text x="25.1" y="91.8">EC20_DBRX</text>
<text x="25.1" y="94.3">EC20_DBTX</text>
<text x="76" y="91.8">MCU_EC20_DBTX</text>
<text x="76" y="94.3">MCU_EC20_DBRX</text>
<text x="226.5" y="94.3">GND</text>
<text x="234.2" y="94.3">3P3_MCU</text>
<text x="24.9" y="96.8">EC20_STA</text>
<text x="25.1" y="99.4">EC20_RX</text>
<text x="25.1" y="101.9">EC20_TX</text>
<text x="76" y="96.8">MCU_EC20_STA</text>
<text x="76" y="99.4">MCU_EC20_TX</text>
<text x="76" y="101.9">MCU_EC20_RX</text>
<text x="25.1" y="104.5">EC20_RI</text>
<text x="76" y="104.5">MCU_EC20_RI</text>
<text x="243.9" y="104.5">UAV_232_RDY</text>
<text x="25.4" y="109.6">EC20_1P8</text>
<text x="92" y="108.3">3P3_MCU</text>
<text x="180.3" y="119.7">UAV_TX</text>
<text x="228.6" y="119.7">UAV_232_RX</text>
<text x="81.6" y="120.5">GND</text>
<text x="177.8" y="124.8">MCU_DBTX</text>
<text x="180.3" y="122.3">UAV_RX</text>
<text x="228.6" y="122.3">UAV_232_TX</text>
<text x="228.6" y="124.8">MCU_232_RX</text>
<text x="177.8" y="127.4">MCU_DBRX</text>
<text x="228.6" y="127.4">MCU_232_TX</text>
<text x="30.2" y="135">MCU_LED_G</text>
<text x="37.9" y="137.5">MCU_EC20_STA</text>
<text x="37.9" y="132.4">MCU_EC20_RDY</text>
<text x="119.2" y="137.5">MCU_EC20_RI</text>
<text x="119.2" y="135">BMP_CS</text>
<text x="160.4" y="132.4">GND</text>
<text x="40.4" y="142.6">MCU_LED_R</text>
<text x="119.2" y="140.1">EC20_CTL</text>
<text x="119.2" y="142.6">EC20_DISABLE</text>
<text x="37.9" y="145.2">MP_CS</text>
<text x="119.2" y="145.2">EC20_RESET</text>
<text x="195.6" y="145.2">5V_IN</text>
<text x="238.8" y="147.7">UAV_232_RX</text>
<text x="238.8" y="145.2">UAV_232_TX</text>
<text x="37.9" y="152.8">UAV_232_RDY</text>
<text x="37.9" y="155.3">MCU_EC20_NMODEG2</text>
<text x="238.8" y="155.3">MCU_232_TX</text>
<text x="238.8" y="152.8">MCU_232_RX</text>
<text x="259.7" y="151.5">GND</text>
<text x="48" y="160.4">DB_CLK</text>
<text x="48" y="163">DB_SDIO</text>
<text x="193.5" y="168">GND</text>
<text x="45.9" y="185.8">GND</text>
<text x="135" y="192.2">GND</text>
</g>
<g font-size="2.3" fill="#0e0e0e">
<text x="58" y="23.3">C17</text>
<text x="76" y="23.1">U3A</text>
<text x="182.9" y="20.6">U3C</text>
<text x="50.3" y="25.4">C54</text>
<text x="50.3" y="27.9">100nF</text>
<text x="42.9" y="34.5">L1</text>
<text x="58" y="30.5">100nF</text>
<text x="116.5" y="35.6">C23</text>
<text x="124.1" y="35.6">C24</text>
<text x="131.7" y="35.6">C26</text>
<text x="141.9" y="35.6">C53</text>
<text x="247.2" y="32.5">VBUS is disabled</text>
<text x="42.9" y="39.1">100uH</text>
<text x="116.5" y="38.1">100nF100nF</text>
<text x="129.4" y="38.4">100nF</text>
<text x="139.6" y="38.4">10uF</text>
<text x="37.6" y="45.7">C52</text>
<text x="37.6" y="48.3">100nF</text>
<text x="60.5" y="48.3">C18</text>
<text x="60.5" y="50.8">100nF</text>
<text x="76" y="51.1">TM32L476JG</text>
<text x="76" y="58.7">SB1</text>
<text x="139.6" y="56.2">P5</text>
<text x="70.7" y="61.5">C19</text>
<text x="70.7" y="68.6">100nF</text>
<text x="63.3" y="76.5">voltage shifer</text>
<text x="126.9" y="76.5">DEBUG CONNECTOR</text>
<text x="48" y="84.1">U2</text>
<text x="182.9" y="86.7">TM32L476JG</text>
<text x="167.3" y="99.9">0.1uF</text>
<text x="167.3" y="97.3">C28</text>
<text x="180.1" y="99.9">0.1uF</text>
<text x="180.1" y="97.3">C31</text>
<text x="195.6" y="96.8">U4</text>
<text x="236" y="97.1">C32</text>
<text x="243.9" y="99.4">0.1uF</text>
<text x="20" y="112.9">R9</text>
<text x="83.6" y="112.9">C20</text>
<text x="20" y="120">C16</text>
<text x="25.4" y="116.2">10K</text>
<text x="36.1" y="118.4">R10</text>
<text x="48" y="117.2">TXS0108ERGYR</text>
<text x="83.9" y="115.7">0.1uF</text>
<text x="167.3" y="119.5">0.1uF</text>
<text x="167.3" y="116.9">C29</text>
<text x="177.5" y="117.7">0.1uF</text>
<text x="177.5" y="115.1">C30</text>
<text x="17.8" y="122.8">0.1uF</text>
<text x="36.1" y="121">120K</text>
<text x="68.4" y="127.4">U3B</text>
<text x="195.6" y="132.4">MAX3225EETP+</text>
<text x="10.6" y="142.3">R8</text>
<text x="15.7" y="142.3">R7</text>
<text x="208.3" y="142.6">P4</text>
<text x="223.6" y="142.6">P7</text>
<text x="10.6" y="144.9">10K 10K</text>
<text x="24.9" y="147.2">LD1</text>
<text x="126.6" y="155.3">X2</text>
<text x="208.3" y="152.8">Header 2</text>
<text x="223.6" y="160.4">MHDR1X5</text>
<text x="24.9" y="165.8">TCD</text>
<text x="124.4" y="167.8">C25</text>
<text x="124.4" y="163">32.768KHz</text>
<text x="139.6" y="167.8">C27</text>
<text x="51.3" y="170.3">R11</text>
<text x="51.3" y="172.9">10K</text>
<text x="68.4" y="170.6">TM32L476JG</text>
<text x="124.4" y="170.3">10pF</text>
<text x="139.6" y="170.3">10pF</text>
<text x="101.2" y="175.7">X1</text>
<text x="98.9" y="183.3">8MHz(16pF)</text>
<text x="210.8" y="180.7">MC project, MCU schematic: STM32L476RGT6B</text>
<text x="98.9" y="188.1">C21</text>
<text x="98.9" y="190.7">20pF[N/A]</text>
<text x="114.2" y="188.1">C22</text>
<text x="114.2" y="190.7">20pF[N/A]</text>
<text x="223.6" y="188.4">4</text>
<text x="274.4" y="188.4">V1.0</text>
<text x="266.8" y="196">Hunter Huang</text>
<text x="266.8" y="193.5">2</text>
</g>
</svg>
